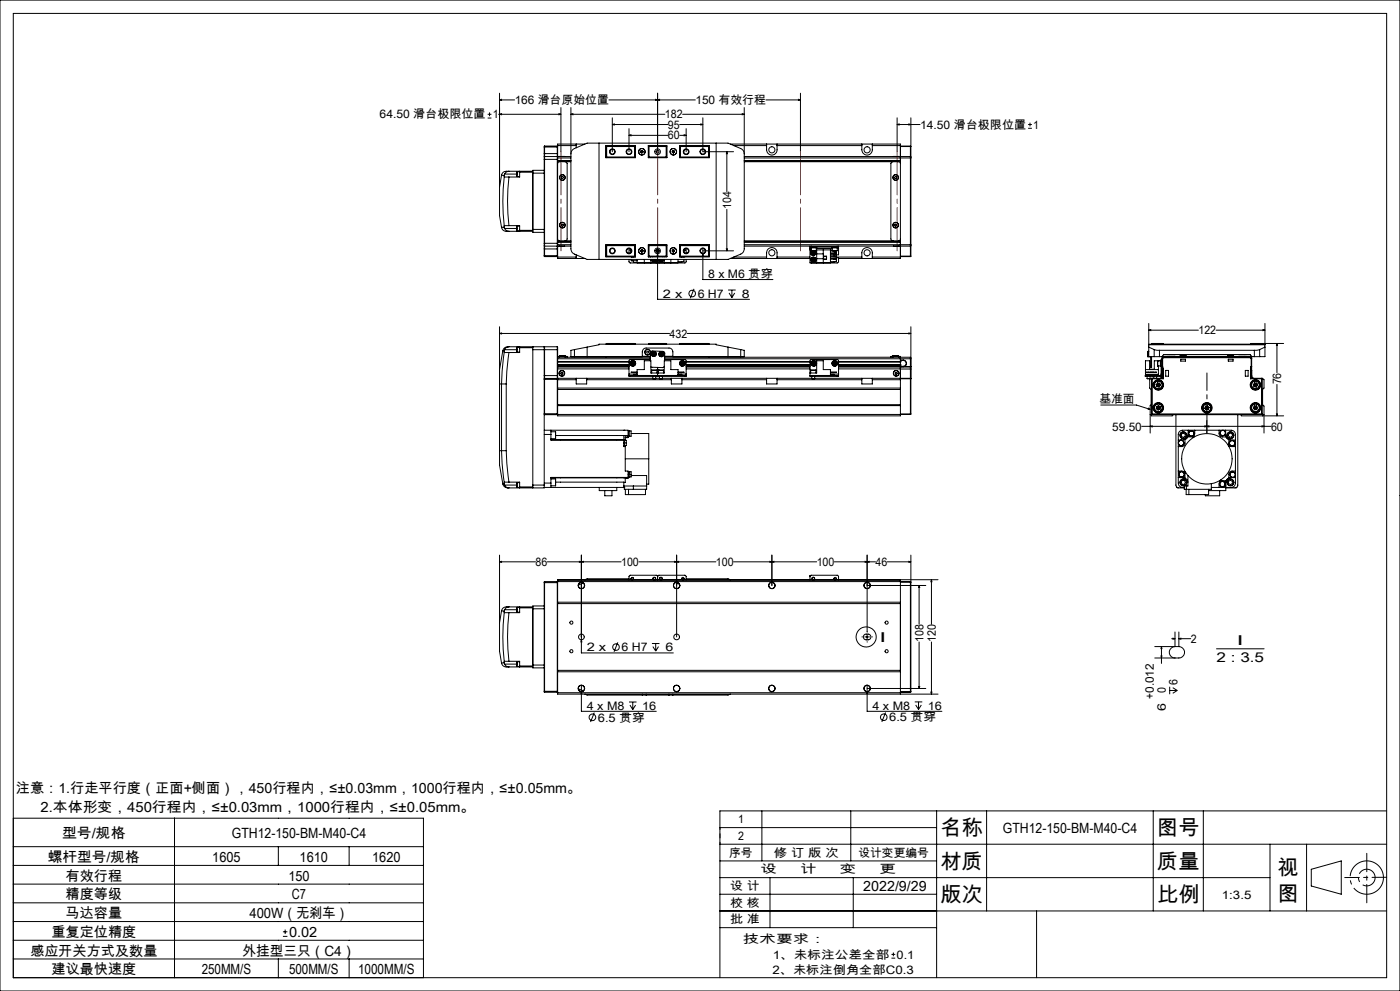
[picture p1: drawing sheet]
<svg xmlns="http://www.w3.org/2000/svg" width="420mm" height="297mm" viewBox="0 0 420 297" stroke-linecap="round" stroke-linejoin="round" font-family="sans-serif">
<g fill="none" stroke="#000" stroke-width=".3">
<path d="M0 0h420v297h-420zM4 4h412v289h-412zM146.3 35.4h1.1M146.3 34.3h1.1M146.9 33.7v1.1M149.6 34.3h18.7M149.9 29.9l.6-.1v.3zM149.9 34.3l.6-.2v.3zM149.9 29.9h4.5M149.9 27.9v28.2M167.7 34.1l.6 .2-.6 .1zM168.3 32.2v13.3"/>
<path d="M171.3 34.3l.6-.2v.3zM171.3 32.2v42.4l.3 .9 .4 .5 4.1 1.7h42.3l4.4-1.9 .5-1.2v-42.4M171.3 34.3h28.2M183.7 37.3l.6-.2v.4zM183.7 37.3h16.6M183.7 35.3v10.2M188.7 38.6v6.9M196.7 29.8l.6 .1-.6 .2zM197.3 29.9l.6-.1v.3zM197.3 27.9v17.6M203.9 37.3h7M204.8 34.3h18.5"/>
<path d="M205.8 38.6v6.9M208.6 29.9h-25.9M210.3 37.1l.6 .2-.6 .2zM210.9 35.3v10.2h9.2M222.7 34.1l.6 .2-.6 .1zM229.8 29.9h10.3M239.5 29.8l.6 .1-.6 .2zM240.1 27.9v17.6M269.1 37.3l.6-.2v.4zM269.1 37.3h6.9M269.1 35.3v10.2M272.7 37.1l.6 .2-.6 .2z"/>
<path d="M273.3 35.3v11.8M308.4 38.4h1.2M308.4 37.3h1.2M309 36.8v1.1M149.9 56.1v8.5l.6 3.6M150.5 52.5l.8 .1M150.5 52.5l-.6 3.6M151.3 52.9a64.4 64.4 0 0 0 0 14.8M151.3 52.9l1.4 .2M151.3 52.6v.3M151.3 52.2v.4M151.3 52.2h3.7"/>
<path d="M152.7 51.3h-.3a1.57 1.57 0 0 0-1.9 1.2M152.7 53.1a62.9 62.9 0 0 0 0 14.5M152.7 51.3a1.49 1.49 0 0 0-1.4 .9M152.7 51.3h7.1M155 52.2l.1 .7M155.1 51.5l-.1 .7M155.1 51.5v1.4M155.1 51.5h.8M155.1 52.9h.8M155.9 51.3v.3M155.9 51.6v1.5h-3.2M155.9 51.6h3.9"/>
<path d="M159.8 51.3v.3M159.8 51.6v17.4M159.8 51.9h3.5M163.3 47.8v4.1M163.3 51h-3.5v.3M163.3 47v.8M163.3 46v1M163.3 51.9v16.9M163.3 47.8h4M163.3 46h4M163.3 44.1h4M163.4 46.9v26.9"/>
<path d="M163.4 43.8v3.1M163.4 43.8l-.1 2.2M163.4 46.9h3.8M163.4 46.9l-.1 .1M163.4 43.8h3.8M167.2 46.9v26.9M167.2 43.8v3.1M167.2 46.9l.1 .1M167.2 43.8h.1M167.3 46.9h.1M167.3 47v.8M167.3 47.8v25.1"/>
<path d="M167.3 46.9h4M167.3 48.1h4M167.3 43.6h5.6M167.3 47.3h4M167.7 46.9h1.7M168.6 52.9h.3l.1 .3-.2 .3h-.3l-.1-.3zM169.5 48.5l.5 .1 .1 .4v22.6l-.1 .4-.5 .2M171.3 48.5h-3.4l-.5 .2-.1 .3M171.3 46.1l.3-.9 .4-.5 4.1-1.8h42.3l4.1 1.8 .5 .5 .3 .9M172.9 43.2v1.1M175.5 43.2h-8.2v3.7M179.7 42.9v34.8"/>
<path d="M181.8 46.9h.1M181.8 43.7h8.8v3.6h-8.8zM181.9 43.8v3.5M181.9 43.8h8.7M181.9 43.8l.1 .1M182 43.9h8.4M182 43.9v3.2M182 47.1l-.1 .1h8.7M182 47.1h8.4M188.7 40.6l.6-.2v.3zM188.7 40.6h11.6M190.4 43.9l.2-.1v3.4l-.2-.1"/>
<path d="M190.4 43.9v3.2M192.3 45.6l.2 .2M192.3 45.3v.3M192.6 45.2l.3 .1M192.6 45.2l-.3 .1M192.8 45.6l-.3 .2M192.9 45.3l-.1 .3M194.5 43.7l.1 .1M194.5 43.7h5.6v3.6h-5.6zM194.5 43.8h5.6l-.3 .1M194.6 43.8v3.4l.1-.1M194.6 43.8l.1 .1"/>
<path d="M194.7 43.9h5.1M194.7 43.9v3.2M194.7 47.1h5.1M199.8 43.9v3.2M199.8 47.1l.2 .1h-5.5M201.7 45.6l.3 .2M201.7 45.3v.3M202 45.2l.3 .1M202 45.2l-.3 .1M202.3 45.3v.3M202.3 45.6l-.3 .2M203.9 40.6h1.9"/>
<path d="M203.9 43.7h8.9v3.6h-8.9zM203.9 43.8h8.8M204.1 43.9l-.1-.1v3.4l.1-.1M204.1 43.9h8.4M204.1 43.9v3.2M204.1 47.1h8.4M204.6 43.7v.1M205.2 40.4l.6 .2-.6 .1zM212.5 43.9v3.2M212.5 47.1l.2 .1h-8.8M212.7 43.8v3.5M212.7 46.9h.1"/>
<path d="M212.7 43.8l-.2 .1M214.8 42.9v34.8M218.1 45.5l.1 .6h-.3zM218.1 45.5v11.9M219.1 43.2h51v34.3h-18.5M220.1 43.6h9.9M223.3 48.5h46.3l.5 .2v.3M223.3 46.9h49.8M223.3 48.1h46.8M223.3 47.3h49.8M230 43.2a3.2 3.2 0 0 0 .4 2.8 1.56 1.56 0 0 0 1.7 .4 1.56 1.56 0 0 0 1-1.5v-1.7M233.1 43.6h25.5"/>
<path d="M258.6 43.2a3.2 3.2 0 0 0 .4 2.8 1.56 1.56 0 0 0 1.7 .4 1.56 1.56 0 0 0 1-1.5v-1.7M261.7 43.6h8.4M267.9 48.5l-.5 .1-.1 .4v22.6l.1 .4 .5 .2M268 46.9h1.7M268.6 52.9h.3l.1 .4-.2 .2-.3-.1zM270.1 43.8h3M270.1 43.9h3M273.1 47.3h.2M273.1 46.9v.4M273.1 46.9l.2 .2M273.1 43.8v.1M273.1 43.9v3"/>
<path d="M273.1 47.3v26M273.3 47.1v.2M273.3 47.3v26M150.5 68.2a1.69 1.69 0 0 0 2.2 1.1M151.3 67.7v.3M151.3 68v.5M151.3 68l-.8 .2M151.3 68.5l.7 .7 .7 .1M151.3 68.5h3.7M152.7 67.6l-1.4 .1M152.7 67.6h3.2v1.4M152.7 69.3h7.1"/>
<path d="M155 68.5l.1 .7M155.1 67.8l-.1 .7M155.1 67.8v1.4M155.1 67.8h.8M155.1 69.2h.8M155.9 69v.3M155.9 69h3.9M159.8 69.3v.3h3.5M159.8 69v.3M159.8 68.8h3.5M163.3 68.8v4.1M163.3 72.9v.8"/>
<path d="M163.3 73.7v.9M163.3 74.6l.1 2.3M163.3 76.6h4M163.3 72.9h4M163.3 73.7l.1 .1M163.3 74.6h4M163.4 73.8v3.1M163.4 73.8h3.8M163.4 76.9h3.8M167.2 73.8v3.1M167.3 71.6l.1 .4 .3 .2h3.6M167.3 73.7h.1"/>
<path d="M167.3 72.9v.8M167.3 73.8v3.7h8.2M167.3 72.5h4M167.3 73.8h4M167.3 77h5.6M167.3 73.3h4M167.3 73.7l-.1 .1M167.3 76.8l-.1 .1M167.7 73.8h1.7M168.4 67.4l.2-.2 .3 .1 .1 .3-.2 .2-.3-.1zM172.9 76.4v1.1M181.8 73.8h.1"/>
<path d="M181.8 73.4h8.8v3.6h-8.8zM181.9 73.4v3.5M181.9 76.9h8.7M182 73.6v3.2M182 73.6h8.4M182 76.8h8.4M182 76.8l-.1 .1M188.7 77.7v.8l.4 .3h8M188.7 74.5v1.4M189.1 75.1h.3M189.1 74.6v.5M189.3 77.7l.1 .2"/>
<path d="M189.4 77h.1M189.4 75.2v.3M189.4 77.7v.4h1.7M189.4 75.2h.1M189.5 78.1h.4M190 76.9v.1M190 78.1v.6h1.1M190.4 73.6l.2-.1v3.4l-.2-.1M190.4 73.6v3.2M190.6 73.5h-8.7l.1 .1M191.1 77.7v1.1h12.3v-1.1M192.3 75.3l.2 .2"/>
<path d="M192.3 75v.3M192.6 74.9l.3 .1M192.6 74.9l-.3 .1M192.8 75.3l-.3 .2M192.9 75l-.1 .3M193.3 77.7v1.1M194.5 73.4h5.6v3.6h-5.6zM194.5 73.5h5.6l-.3 .1M194.6 76.9l-.1 .1M194.7 73.6l-.1-.1v3.4M194.7 73.6v3.2M194.7 73.6h5.1"/>
<path d="M194.7 76.8h5.1M194.7 76.8l-.1 .1M195 76.9v.1M195.2 76.9v.1M195.3 77.7v1.1M195.4 78h.1M195.4 78h1.5M195.4 77.7v.3M195.5 78a.77 .77 0 0 0 .9 .6 .77 .77 0 0 0 .7-.9 .76 .76 0 0 1-.7 .8 .76 .76 0 0 1-.8-.5M195.7 76.9v.1M196 78l.1 .2M196.2 78l-.1 .2"/>
<path d="M196.5 78l.1 .1M196.6 78.1l-.5 .1M196.6 78v.1M196.8 75.1h.1M196.9 75.3l.1 .2M196.9 75.1h.1M196.9 75v.1M196.9 77.7v.3M197 74.9h.6M197.3 76.1l.1 .6h-.3zM197.3 74.3v15.4h27.6M197.5 77.7a.76 .76 0 0 0 .6 .9 .76 .76 0 0 0 .9-.6"/>
<path d="M197.7 78h.1M197.7 75.1h.1M197.7 78h1.5M197.7 75v.1M197.7 77.7v.3M197.7 75.3l-.1 .2M197.9 78v.1M197.9 78.1l.4 .1M198 78l-.1 .1M198.3 78v.2M198.6 78l-.3 .2M198.9 76.9v.1"/>
<path d="M199.2 77.7v.3M199.3 77.7v1.1M199.4 76.9v.1M199.8 76.8l.3 .1h-5.6M199.8 73.6v3.2M201.3 77.7v1.1M201.7 75v.3M201.7 75.3l.3 .2M202 74.9l.3 .1M202 74.9l-.3 .1M202.3 75v.3M202.3 75.3l-.3 .2"/>
<path d="M203.9 73.4h8.9v3.6h-8.9zM203.9 76.9h8.8M203.9 73.5h8.8l-.2 .1M204.1 73.6l-.1-.1v3.4l.1-.1M204.1 73.6v3.2M204.1 73.6h8.4M204.1 76.8h8.4M204.5 76.9v.1M204.5 78.4v.3h-1.1M204.6 76.9v.1M205.1 75.1h.4M205.2 77h.1"/>
<path d="M205.2 77.9v-.2v.7h-1.8M205.5 75.1h-.4M205.5 74.6v.5M205.8 77.7v.8l-.3 .3h-8M205.8 74.5v1.4M210.9 76.1l.1 .6h-.3zM210.9 74.3v9.5h21M210.9 75.2h9.2M212.5 73.6v3.2M212.5 76.8l.2 .1M212.7 73.4v3.5M212.7 73.8h.1"/>
<path d="M217.9 74.6h.3l-.1 .6zM218.1 62.8v12.4M219.1 77.5h23.9M220.1 77h9.9M223.3 72.5h46.8M223.3 73.8h49.8M223.3 73.3h49.8M230 77.5a3.2 3.2 0 0 1 .4-2.9 1.58 1.58 0 0 1 1.7-.3 1.58 1.58 0 0 1 1 1.5v1.7M233.1 77h9.9M243 74h.4M243 74v.5M243 74.5v4.3h6.1v-3.9"/>
<path d="M243 73.8v.2M243 74.9h.3M243 74.5h.3M243.3 74v.3h1.7v-.3M243.3 75.1h1M243.3 75.1h1.6M243.3 74.3v.8M243.4 73.8v.2M243.4 74h7.7M243.6 76l.3 .2M243.6 77.7l.1 .4M243.6 77.7l.8 .3"/>
<path d="M243.6 75.1a.76 .76 0 0 0-.3 1 .76 .76 0 0 0 1 .4 .76 .76 0 0 0 .4-1M243.6 75.6v.4M243.6 75.6l.4 .2M243.7 78.1l.4 .1M243.7 75.1a.75 .75 0 0 0-.4 1 .75 .75 0 0 0 1 .4 .75 .75 0 0 0 .4-1M243.9 77.4l.4 .1M243.9 77.4l-.3 .3M243.9 77.4l.2 .8M244 75.8l.3 .3M244 75.8l-.1 .4M244.1 75.4l-.5 .2M244.1 75.4l.3 .2"/>
<path d="M244.1 75.4l-.1 .4M244.3 75.1l.4 .4M244.3 77.5l.1 .5M244.3 77.5l-.6 .6M244.3 76.1l-.4 .1M244.4 75.6l-.1 .5M244.4 75.6l-.8 .4M244.4 78l-.3 .2M244.9 75.1h-.6M244.9 74.3v.8M244.9 74.9l4.8 .1M244.9 74.5h4.8"/>
<path d="M245 74.9v3.9M245 77.5h2M245 76.1h2M247 74.9v3.9M247.1 76.8h.9v.9h-.9zM249.1 75.5h1.8v.4M249.1 76.2h1.8v.5h-1.8M249.1 77h1.8v.4h-1.8M249.1 77.7h1.8M249.1 75.9h1.8M249.6 74v.3h1.6M249.7 75.1h1.5"/>
<path d="M249.7 74.3v.8M250.2 77.4v.3l.4-.2 .3 .2M250.2 75.1v.4M250.2 76.7v.3M250.2 78.4v.3h-1.1M250.4 75.5h.4M250.5 77.5h.1M250.9 75.9l-.2 .3-.5-.3v.3M250.9 75.7v.2M250.9 77.7v.2M250.9 77.3h.7v1.2l-.4 .3h-8M250.9 77.7v.7h-1.8"/>
<path d="M250.9 77h7.7M251.1 74h.5M251.1 73.8v.2M251.2 74.3v.8M251.2 74.5h.4M251.2 74.3h.1M251.3 74v.3M251.6 74v.5M251.6 73.8v.2M251.6 74.5v1.9h-.7M258.6 77.5a3.2 3.2 0 0 1 .4-2.9 1.58 1.58 0 0 1 1.7-.3 1.58 1.58 0 0 1 1 1.5v1.7M261.7 77h8.4"/>
<path d="M268 73.8h1.7M268.4 67.4l.2-.2 .4 .1v.3l-.3 .2zM270.1 71.6l-.1 .4-.3 .2h-46.4M270.1 76.9h3M270.1 76.8h3M273.1 73.3h.2M273.1 73.3v.5M273.1 76.8h.2M273.1 76.8v.1M273.1 73.8v3M273.3 73.3v.3M273.3 73.6l-.2 .2"/>
<path d="M273.3 76.8l-.2 .1M273.3 73.6v3.2M149.9 99.9l.6-.1v.3zM149.9 97.9v37.2M149.9 99.9h51M206.2 99.9h67.1M208.2 86.6l-1.1 2.8M218.4 86.9h2.3M218.7 87.8l.9 1.4M219.6 86.9v2.3M220.4 87.8l-.8 1.4M272.7 99.8l.6 .1-.6 .2z"/>
<path d="M273.3 97.9v26.2M344.6 99l.6-.2v.3zM344.6 96.9v10h1.7M344.6 99h14.9M364.8 99h14.7M378.9 98.8l.6 .2-.6 .1zM379.5 96.9v10h-1.6M150.5 115.1h1.4M150.5 115.1v20M150.8 105.1l-.9 5.7v4.3h.6M150.8 105.1l.5 .1M151.3 105.5l-.7 5.7-.1 3.9"/>
<path d="M151.3 105.5l1.4 .2M151.3 105.2v.3M151.4 104.8l-.1 .4M151.4 104.8h3.6M151.9 115.1v20M152.7 103.9a1.58 1.58 0 0 0-1.9 1.2M152.7 103.9l10.6 .1M152.7 105.7l-.7 5.6-.1 3.8M152.7 103.9a1.33 1.33 0 0 0-1.3 .9M155.1 104.1v1.4M155.1 104.1h.8M155.1 105.5h.8"/>
<path d="M155.9 103.9v.3M155.9 104.2v1.5h-3.2M155.9 104.2h3.9M159.8 103.9v.9M159.8 104.8h7.5M159.8 104.8v40.6M163.3 112.6v.9M163.3 104v8.6M163.3 113.5v31.9M163.3 113.7h4M163.3 112.6h4M163.4 103.9v9.5"/>
<path d="M163.4 113.4h3.8M163.4 103.9h3.8M163.4 113.4v10.9M163.4 113.4l-.1 .1M163.4 103.9l-.1 .1M167.2 103.9v9.5M167.2 103.9l.1 .9M167.2 113.4v10.9M167.2 113.4l.1 .1M167.3 109.9v.1M167.3 104.8v2.7M167.3 106.8h.6"/>
<path d="M167.3 112.6v.8M167.3 113.4h5.6M167.3 113.8h5.6M167.3 116.3h102.8M167.3 107.5v2.4M167.3 110v2.6M167.3 116.7h102.8M167.3 107.1h27.8M167.3 109.3h21.4M167.3 108.5h21.4M167.3 107.5h27.8M167.3 109.9h21.4"/>
<path d="M167.3 110h21.4M167.3 110.6h21.4M167.9 106.6h1.6M167.9 106.8h.1M167.9 106.8h1.6M167.9 106.6v.5M168.3 111.7l.3-.2 .3 .3-.1 .3-.3 .1-.3-.2zM169.5 106.8h.1M169.5 106.8h.6v.3M169.5 106.6v.5M172.3 106.9h20.4v-1.5a1.14 1.14 0 0 1 1.2-1.1h6.8a1.14 1.14 0 0 1 1.2 1.1v1.5h20.3M172.3 104.8l-1 .2v1.9h1"/>
<path d="M172.3 104.8v2.1M172.9 113.4h3.1M172.9 113.4v1.7h3.1v-1.7M176 113.4h19.9M176 113.8h25.4M176.1 104v2.9M181.9 103.1h8.7M181.9 103.1h.1M181.9 106.9v.2M188.7 109.4h-21.4l21.4 .1M188.7 108.3h-21.4l21.4 .1M188.7 112.5v.3h.4"/>
<path d="M188.7 112.5h.4M188.7 112.1v.4M188.7 112.1h2.4M189.1 112.5h7.8M189.1 112.8h7.8M189.1 112.5v.3M189.5 108.7v.4M189.5 109.1l.4 .2M189.5 108.7l.3 .2M189.8 108.5v.4M189.8 108.5l-.3 .2M189.8 108.5l.4 .2"/>
<path d="M189.8 108.9l.4 .2M189.8 108.9l-.3 .2M189.8 108.9l.1 .4M190.2 109.1l-.3 .2M190.2 108.7v.4M190.2 108.7l-.4 .2M190.6 103.1h.1M191.1 112.5v-1.7h2.2v-2.7h2v3.7h4v-3.7h2v2.7h2.1v1.7M191.1 112.2h-1.1v.2h1.1M191.1 111.5h-1.7l1.7 .1M192.7 106.8h2.4M194.6 103.1h5.4"/>
<path d="M194.6 103.1h.1M195.1 108.1l.1-2.4 .5-.5 3.6 .3 .1 2.6M195.1 107.8h-6.2l-.2 .3v4M195.5 110.9h1.6M195.5 110.9v.9M195.5 110.9h.1M195.5 110.9h1.5M195.7 106l.1 .4M195.7 106l.8 .2M195.8 106.4l.5 .1M195.9 113.4h.8M195.9 112.8v.6"/>
<path d="M196 105.7l-.3 .3M196 105.7l.4 .1M196 105.7l.3 .8M196.4 105.8l.1 .4M196.4 105.8l-.6 .6M196.5 106.2l-.2 .3M196.7 112.8v.6M196.7 113.4h1.1M196.9 112.8h.4M196.9 112.5h.8M196.9 112.5v.3M197 110.9h.1"/>
<path d="M197.1 110.9v.9M197.3 112.8h.4M197.3 110.1v2.7M197.5 110.9h1.5M197.5 110.9h.1M197.5 110.9v.9M197.7 112.5h7.7M197.7 112.8h7.7M197.7 112.5v.3M197.8 113.4h.9M197.8 112.8v.6M198 106l.1 .5"/>
<path d="M198 106l.4 .1M198.1 106.5l.4 .1M198.3 105.7l-.3 .3M198.3 105.7l.4 .1M198.3 105.7l.1 .4M198.4 106.1l.1 .5M198.4 106.1l.4 .2M198.4 106.1l-.3 .4M198.7 112.8v.6M198.7 113.4h2.7M198.7 105.8l.1 .5M198.7 105.8l-.3 .3"/>
<path d="M198.8 106.3l-.3 .3M199 110.9v.9M199.3 109.8l-.5 .4-3.5-.2M199.4 107.8h6.3l.1 .3v4M199.4 107.1h73.7M199.4 106.8h2.5M199.4 107.5h73.7M200 103.1h.1M201.4 113.4h3.2M201.4 113.4v1.7h3.2v-1.7M203.4 112.2h1.1v.2h-1.1M203.4 111.5h1.8l-1.8 .1"/>
<path d="M203.4 112.1h2.4M204 103.1h8.7M204 103.1h.1M204.3 108.7l.1 .4M204.3 108.7l.8 .4M204.4 109.1l.4 .2M204.6 113.4h25.4M204.6 113.8h25.4M204.7 108.5l.4 .2M204.7 108.5l-.4 .2M204.7 108.5l.1 .8M205.1 108.7v.4"/>
<path d="M205.1 108.7l-.7 .4M205.1 109.1l-.3 .2M205.4 112.5h.4M205.4 112.5v.3M205.8 112.5v.3h-.4M205.8 112.1v.4M205.8 109.4h37.2M205.8 108.4h37.2M205.8 109.3h37.2M205.8 108.5h37.2M205.8 109.9h37.2M205.8 110h37.2"/>
<path d="M205.8 109.5h37.2M205.8 108.3h37.2M205.8 110.6h37.2M212.7 103.1h.1M212.7 106.9v.2M218.4 104l-3.6-.7v-.2h-35.1v.2l-7.4 1.5M218.4 104v2.9M218.4 104l3.8 .8M222.2 104.8l1.1 .2v1.9h-1.1M222.2 104.8v2.1M230 113.4h3.1M230 113.4v1.7h3.1v-1.7"/>
<path d="M233.1 113.4h10.5M233.1 113.8h25.5M243 112.5h.4M243 111.8h2v-3.7h2v2.7h2.1v1.7M243.2 110.9h.1M243.2 110.9h1.6M243.2 110.9v.9M243.2 110.9h1.5M243.4 112.5h7.7M243.4 112.5v.3M243.4 112.8h7.7M243.6 113.4h.8"/>
<path d="M243.6 112.8v.6M243.7 109l.4 .3M243.8 108.6l-.1 .4M243.8 108.6l.6 .6M244.1 108.9l-.4 .1M244.1 108.9v.4M244.2 108.5l.3 .3M244.2 108.5l-.4 .1M244.2 108.5l-.1 .4M244.4 112.8v.6M244.4 113.4h14.2M244.4 109.2l-.3 .1"/>
<path d="M244.5 108.8l-.1 .4M244.5 108.8l-.4 .1M244.7 110.9h.1M244.8 110.9v.9M249.1 112.2h1.1v.2h-1.1M249.1 111.5h1.8l-1.8 .1M249.1 112.1h2.5M250 108.7v.4M250 109.1l.4 .2M250 108.7l.4 .2M250.4 108.5l.4 .2M250.4 108.5l-.4 .2"/>
<path d="M250.4 108.9l-.4 .2M250.4 108.5v.4M250.4 108.9v.4M250.4 108.9l.4 .2M250.8 108.7v.4M250.8 109.1l-.4 .2M250.8 108.7l-.4 .2M251.1 112.5h.5M251.1 112.5v.3M251.6 108.3l18.5 .1M251.6 112.5v.3h-.5M251.6 112.1l-.2-4.2-8.1-.1-.3 .3v4.7h.4"/>
<path d="M251.6 112.1v.4M251.6 109.4h18.5M251.6 108.4h18.5M251.6 109.3h18.5M251.6 108.5h18.5M251.6 109.9h19.4M251.6 110h21.5M251.6 110.6h18.5M258.6 113.4h3.1M258.6 113.4v1.7h3.1v-1.7M261.7 113.4h11.4M261.7 113.8h8.4"/>
<path d="M267.9 106.6h1.7M267.9 106.8h.1M267.9 106.8h-.6v.3M267.9 106.8h1.7M267.9 106.6v.5M268.5 111.8l.6-.2 .1 .3-.2 .3-.4-.1zM269.5 106.8h.1M269.6 106.8h.5v3.1M269.6 106.6v.5M270.1 109.4l-18.5 .1M270.1 110v.6M270.1 109.4h.1"/>
<path d="M270.1 108.4h.1M270.1 109.9v.1M270.1 109.9h.1M270.1 110v.6h3M270.1 110.6v14h-102.8v-11.2M270.1 113.5h3M270.1 107.9h.9M270.1 108h.9M270.1 109.8h.9M271 107.9a.97 .97 0 0 1 1 .9 .97 .97 0 0 1-.8 1.1M271 108a.88 .88 0 0 1 .9 .9 .88 .88 0 0 1-.9 .9M271 107.9v.1"/>
<path d="M271 109.8v.1M271.2 109.9h1.9M271.2 109.9h-.2M273.1 113.4v.1M273.1 107.1v.4M273.1 109.9h.2M273.1 109.9v.1M273.1 110v.6M273.1 107.5v2.4M273.1 110.6v2.8M273.1 113.5v10.6M273.3 109.9l-.2 .1"/>
<path d="M273.3 109.9l-.2 .7M343.6 110.8h3.9M343.7 112.2h3.8v.2h-3.8zM344 112.5h-.4v.3h.4M344 112.5h3.9M344 111.5l.7 .1zM344 112.8h1.2M344 112.5v.3M344.1 113.4h.9M344.1 112.8v.6M344.3 105.4l.1 1.5M344.4 105.4h-.1"/>
<path d="M344.4 105.3l-.1 .1M344.4 105.4v1.5M344.4 105.3v.1M344.4 106.9h.8M344.4 105.4h.2M344.4 105.3h.2M344.6 103.1h34.9M344.6 103.3h34.9M344.6 104l1.7 .8M345 111.5l.4 .1zM345 112.8v.6M345.2 112.8h.8"/>
<path d="M345.2 112.5v.3M345.2 109.6v.6h.3v-.6M345.2 109.6h.3M345.2 106.9v2.7M345.5 113.5h.2M345.5 103.1h3.4M345.5 103.1h.1M345.5 106.9v2.7M345.5 113.5v10.6M345.7 113.5h3.3M345.7 113.5v10.6M345.7 111.5l.4 .1z"/>
<path d="M346 112.5v.3M346 112.8h1.9M346.1 112.8v.6M346.3 104.8l1.5 .2M346.3 106.9h1.5M346.3 104.8v2.1M346.5 111.5l.4 .1zM346.9 115.2l.2 .7M346.9 115.2l.6 .2M347 112.8v.6M347.1 115.9l.6 .1M347.3 108.1v1.6z"/>
<path d="M347.3 114.8l.6 .1M347.3 114.8l-.4 .4M347.3 114.8l.2 .6M347.3 109.7h.8M347.5 115.4l.2 .6M347.5 115.4l.7 .1M347.5 115.4l-.4 .5M347.5 108.1h.1M347.5 109.7v2.8M347.8 106.9h.9M347.8 105h28.5M347.8 105v1.9"/>
<path d="M347.9 112.5v.3M347.9 114.9l.3 .6M347.9 114.9l-.4 .5M348.1 108.1h-1.8v2.6h-1.4v-2.6h-1.3v4.4M348.2 115.5l-.5 .5M348.3 108.1h-.2v1.6h.2M348.3 112.1l-.4 .4M348.3 112.1h.3M348.3 108.2h.4M348.3 108.2v3.9M348.6 112.7h.1M348.6 112.3l-.3 .4-.4 .1"/>
<path d="M348.6 112.7l-.5 .7M348.7 111l-.1 1.7M348.7 107.8h-.4v.4M348.7 111v1.7M348.7 111h.1M348.7 112.7h.1M348.7 106.9v4.1M348.7 106.9l.4-.6h26l.4 .6M348.7 110l.1 .6M348.7 106.8h26.7M348.7 112.7l-.4 .7M348.7 106.8v.4"/>
<path d="M348.7 110.1v.9M348.8 111v.1M348.8 112.7h.1M348.8 109.9l.2 .7M348.8 109.9h.1M348.8 109.9l-.1 .1M348.8 111v1.7M348.8 107.5v2.4M348.8 113.4l.2 .1M348.8 110.6h.2M348.8 113.4h-3.5l-.4 .4v2.5l.4 .4v4.6l-.2 .3v8.2M348.8 110.6v2.8"/>
<path d="M348.9 103.1h.1M349 110.6v2.9M349.1 107.2l-.3 .3M349.1 107.1v.1M349.1 107.1l-.4 .2 .1 .2M349.1 107.1h26M349.1 107.2h26M349.7 111h.9v1.7h-.9zM350.2 107.1v-.3h.6v.3M352.5 106.8h.1M354 106.6h1.8M354 106.8h.1"/>
<path d="M354 106.8h1.8M354 106.6v.2M354.2 107.7h1.4v.5h-1.4zM355.8 106.8h-.1M355.8 106.6v.2M368.3 106.6h1.8M368.3 106.8h.1M368.3 106.8h1.8M368.3 106.6v.2M368.5 107.7h1.4v.5h-1.4zM370 106.8h.1M370.1 106.6v.2"/>
<path d="M371.7 106.8h.1M373.3 107.1v-.3h.6v.3M373.6 111h.8v1.7h-.8zM375.1 107.2l.3 .3M375.1 107.1v.1M375.1 107.1l.3 .2v.2M375.1 110.6h.2M375.1 113.5h3.4M375.1 110.6v2.9M375.2 103.1h3.4M375.2 103.1h.1M375.3 112.7h.1"/>
<path d="M375.3 113.4l-.2 .1M375.3 113.4h3.5l.4 .4v2.5l-.4 .4v4.6l.4 .4v8.1M375.3 110.6v2.8M375.3 111v.1M375.3 109.9l-.2 .7M375.3 109.9l.2 .1M375.3 111v1.7M375.3 111h.2M375.3 112.7h.2M375.4 109.9h-.1M375.4 109.9l.1 .1M375.4 107.5v2.4"/>
<path d="M375.4 106.8v.4M375.4 110.1v.9M375.4 112.7l.4 .7M375.5 111v1.7M375.5 110l-.2 .6M375.5 112.7l.5 .7M375.5 106.9h.8M375.5 106.9v4.1M375.5 112.7h.1M376 115.3l.2 .6M376 115.3l.6 .1M376.2 115.9l.7 .1"/>
<path d="M376.3 106.9h1.6M376.3 105v1.9M376.4 114.8l-.4 .5M376.4 114.8h.6M376.4 114.8l.2 .6M376.6 115.4l.3 .6M376.6 115.4l.7 .1M376.6 115.4l-.4 .5M377 114.8l.3 .7M377 114.8l-.4 .6M377.3 115.5l-.4 .5M377.9 104.8l-1.6 .2"/>
<path d="M377.9 104.8v2.1M378.5 113.5h.1M378.5 102.9l.1 .2M378.5 113.5v10.6M378.6 103.1h.1M378.6 113.5v10.6M379.5 104l-1.6 .8M383.1 102.9l.1 .6h-.3zM383.1 102.9v8.8M383.1 115.2v9.4M385.1 102.9l-9.9 .2M149.9 135.1v4.3l.9 5.6"/>
<path d="M149.9 135.1h.6M150.5 135.1h1.4M150.5 135.1l.1 3.9 .7 5.6M151.9 135.1l.1 3.8 .7 5.6M163.3 128.9h25.1v1.6M163.3 130.2h2M163.3 124h4M163.3 124.2l.1 .1M163.4 124.3h3.8M165.3 130.2v1.7h22v1.7h-.2M165.3 128.9v1.3M165.3 131.5h1.4"/>
<path d="M165.3 129.4h1.4M165.3 131.8h21.8M166.7 129.4v2.1M166.7 130.5h21.7M167.3 121.3h102.8M167.3 121.6h102.8M187.1 132.7v1.1h.5M187.1 131.8v.9M187.1 130.5h.1M187.1 130.5v1.3M187.1 128.9h.1M187.1 132.7h.8"/>
<path d="M187.1 131.7h.5M187.3 132h.6v.7M187.6 133.5v.3M187.6 133.8v7.4h.8v1.9M187.6 131.7v.3M187.6 137.5h7M187.9 132.7v.8h-.6M188.4 130.5v.4M188.4 130.9h-.8v.8M188.4 129.1h.4v1.7h-.4M188.4 130.9v.3h-.8M188.6 129.1v1.7"/>
<path d="M188.8 129.1h.5v1.6h-.5M189.3 129.9h5.3v7.6M194.6 137.5v7.6h-.6M270.1 124.1h3M273.1 124.1h.2M273.1 124.1v.1M273.1 124.2l-105.9 .1M273.3 124.1l-.2 .1M330.2 121.4h10.7l4.2 1.3M344.5 122.3l.6 .4h-.6zM345.1 124.2l.4 .4h6.1l.5-.4M345.1 127.8l.6-.2v.3z"/>
<path d="M345.5 124.1h.2M345.5 124.1l.2 .1M345.7 124.1v.1M345.7 124.2h32.8M345.7 124.1h32.8M346.9 122.5l.5 .4M347 121.8l-.1 .7M347 121.8l.5 .4M347.5 122.2l-.6 .3M347.5 122.2l-.1 .7M347.5 122.2l.5 .4M347.6 121.6l.5 .4"/>
<path d="M347.6 121.6l-.6 .2M347.6 121.6l-.1 .6M348 122.6l-.6 .3M348.1 122l-.1 .6M348.1 122l-.6 .2M352 124.3h20.1M352.8 124.3v21.1a.84 .84 0 0 0 .8 .8h1.7M353.5 132.9v11.9a1.42 1.42 0 0 0 1.8 1.3M354.4 130.1l.6-.3 .6 .3v.7l-.6 .3-.6-.3zM356.3 130.9l-.8 .8v1.2a.96 .96 0 0 1-1 .9h-1M356.3 130.9h1.5l.1 .3M356.4 130.5l-.1 .4"/>
<path d="M356.4 130.5a2.05 2.05 0 0 1-2.5 1.4h-.4M356.5 128.9l-.1 1.6M357.4 129.1a.85 .85 0 0 0-.8 .8 .85 .85 0 0 0 .8 .9M357.4 129.1a.85 .85 0 0 1 .9 .8 .85 .85 0 0 1-.9 .9M357.4 129.1a.86 .86 0 0 0-.9 .8 .86 .86 0 0 0 .9 .9M358.4 128.9v1.2l-.3 .6 .2 .2M361.4 122.4l.4 .4M361.5 127.6l.6 .2-.6 .1zM361.6 121.7l-.2 .7M361.6 121.7l.5 .5M362.1 122.2l-.3 .6M362.1 122.2l.4 .5"/>
<path d="M362.1 122.2l-.7 .2M362.1 127.8l.6-.2v.3zM362.1 126.1v3.7M362.3 121.6l.4 .5M362.3 121.6l-.7 .1M362.3 121.6l-.2 .6M362.5 122.7l-.7 .1M362.7 122.1l-.2 .6M362.7 122.1l-.6 .1M365.7 128.9v1a1.02 1.02 0 0 0 1 1h1.1l.9 .8M366.7 128.9h-11.9a1.33 1.33 0 0 0-1.3 1.3v2.4M367 128.9h2.4a1.26 1.26 0 0 1 1.2 1.3v11.9"/>
<path d="M367.7 128.9v1a1.55 1.55 0 0 0 1.3 1.9M368.6 133.7l.3-.1 .5 .2h1.2M368.7 131.7l.3 .1M368.7 131.7v1.5l-.3 .1M368.8 132.9a.86 .86 0 0 0 .8 .8 .86 .86 0 0 0 .9-.8M368.8 132.9a.85 .85 0 0 0 .8 .8 .85 .85 0 0 0 .9-.8M368.8 132.9a.85 .85 0 0 1 .8-.9 .85 .85 0 0 1 .9 .9M368.8 129.9h.7l.3 .5-.3 .6h-.7l-.3-.6zM369 131.8l1.6 .1M371.3 124.3v21.1a.84 .84 0 0 1-.8 .8h-2.8M372.1 124.2l.4 .4h12.6M376 122.3l.3 .5"/>
<path d="M376.3 121.7l-.3 .6M376.3 121.7l.3 .5M376.6 122.2l.4 .6M376.6 122.2l-.3 .6M376.6 122.2l-.6 .1M376.9 121.6l-.6 .1M376.9 121.6l.4 .6M376.9 121.6l-.3 .6M377 122.8h-.7M377.3 122.2l-.3 .6M377.3 122.2h-.7M378.5 124.1h.1"/>
<path d="M378.5 124.1v.1M378.6 127.6l.6 .2-.6 .1zM378.6 124.1l-.1 .1M379.2 124.2l-.4 .4M381.3 127.8h-38.8M382.9 124h.3l-.1 .6zM150.8 145a1.58 1.58 0 0 0 1.9 1.2M151.3 144.6v.4M151.3 145l.1 .4M151.3 145h-.5M151.4 145.4a1.37 1.37 0 0 0 1.3 .8M151.4 145.4h3.6"/>
<path d="M152.7 144.5l-1.4 .1M152.7 144.5h3.2v1.4M155.1 144.6v1.5M155.1 144.6h.8M155.1 146.1h.8M155.9 145.9v.3M155.9 145.9h3.9M159.8 145.4v.8M159.8 145.4h3.5M163.3 145.4v.8h-10.6M163.3 144.8h2M165.3 144.8v1.3"/>
<path d="M165.3 145.6h1.4M165.3 143.5h1.4M165.3 143.2h23.1M166.7 143.5v2.1M166.7 144.5l20.4 .1M179.8 146.1v.9h5.2v-.9M181.4 147v1.6h2.2v-1.6M187.1 146.1h.1M187.1 144.6v1.5M187.1 145.7h6.9M187.6 146.6v1.6h6v-1.6M188.4 143.1v.1"/>
<path d="M188.4 141.3h.4v1.7h-.4M188.4 143.2l-.8 .1v1.3h-.5M188.4 143.1h-23.1v1.7M188.4 142.2h.9M188.6 141.3v1.7M188.6 146.6v1.6M188.8 141.4h.5v.8M189.3 142.2v.7h-.5M189.3 142.5h4.7v4.1h-6.7v-.5h-24M190 145.7v.9M353.1 146l.2 .2M353.5 141.2h1.2l.5 .3 .3-.2"/>
<path d="M353.5 143.1l2 .2M353.6 142.2a.86 .86 0 0 0 .9 .8 .86 .86 0 0 0 .9-.8M353.7 142.2a.85 .85 0 0 0 .8 .8 .85 .85 0 0 0 .9-.8M353.7 142.2a.85 .85 0 0 1 .8-.9 .85 .85 0 0 1 .9 .9M354.6 144h.7l.3 .6-.3 .6h-.7l-.3-.6zM355.5 143.3a1.37 1.37 0 0 1 .9 1.3M355.7 141.7l-.2 .1v1.5M355.8 146.6v1.6h6.8v-1.6M355.9 145.7v.9M356.4 142.5v3.2h-1.1v.9h8.1v-1.6M356.4 142.5h.1M356.7 146.6v1.6"/>
<path d="M365.8 144.1l.2 .3-.3 .5v1.2M365.9 147v1.6h-4.3v-.4M366.2 143.8l.2 .3h1.4M366.7 144.2a.83 .83 0 0 0-.8 .9 .83 .83 0 0 0 .8 .8M366.7 144.2a.83 .83 0 0 1 .9 .9 .83 .83 0 0 1-.9 .8M367.7 145.2v1.8h-5.1M367.8 144.5l-.1 1.6M367.8 144.1v.4M368.5 144.2l.6-.3 .6 .3v.7l-.6 .3-.6-.3zM370.6 141.2h-1a.96 .96 0 0 0-.9 1v1.1l-.9 .8M370.6 143.1l-1.2 .1a1.44 1.44 0 0 0-1.6 1.3M370.6 142.4v2.4a1.27 1.27 0 0 1-1.2 1.3h-6"/>
<path d="M371.1 146l-.3 .2M149.9 168.4l.6-.2v.3zM149.9 166.4v20.2M149.9 168.4h10.8M163.3 174.7h4M163.4 174.3l-.1 7.3M163.4 174.3v33.2M163.4 174.3h3.8M164.2 168.4h22.1M167.2 174.3v33.2M167.2 174.3l.1 .1M167.3 174.3h105.8"/>
<path d="M167.3 173.9h102.8M173.8 168.2l.6 .2-.6 .1zM174.4 168.4l.6-.2v.3zM174.4 166.4v29.3h27.6M175 174.7l-1.5 .7M188.7 173.7v-.9l.4-.4h7.8l.4 .4 .3-.4h7.9l.3 .4v.9M188.7 173.5h-12.6l-.6 .2M189.4 173.3l-.1 .2M189.4 173.5h.6M189.5 173.1h.4M189.6 173.7a.36 .36 0 0 1-.2-.5 .36 .36 0 0 1 .6 0 .36 .36 0 0 1-.2 .5M190 173.3v.2"/>
<path d="M196 173.7a.42 .42 0 0 1 0-.6 .42 .42 0 0 1 .6 0 .42 .42 0 0 1-.1 .6M197.1 172.5h.4M197.3 172.5v1.2M198 173.7a.42 .42 0 0 1 0-.6 .42 .42 0 0 1 .6 0 .42 .42 0 0 1-.1 .6M202.4 168.2l.6 .2-.6 .1zM203 174.6l.3 .3h.5M203 168.4l.6-.2v.3zM203 166.4v24.5M203.4 174.7v.3M204.5 173.3v.2M204.5 173.5h.7M204.8 173.7a.36 .36 0 0 1-.2-.5 .36 .36 0 0 1 .6 0 .36 .36 0 0 1-.2 .5"/>
<path d="M205.2 173.3v.2M205.2 173.5h.1M205.8 173.5h12.6l.7 .2M214.8 168.4h-23.1M231 168.2l.6 .2-.6 .1zM231.6 166.4v9.1M231.6 168.4l.6-.2v.3zM243 172.8l.3-.4h7.9l.4 .4v.9M243.2 172.5h-.2v1.2M243.7 173.7a.43 .43 0 0 1 0-.6 .43 .43 0 0 1 .6 0 .43 .43 0 0 1 0 .6M245 168.4h-24.9M250.2 173.3v.2"/>
<path d="M250.2 173.5h.7M250.3 168.4h12.3M250.5 173.7a.36 .36 0 0 1-.2-.5 .36 .36 0 0 1 .6 0 .36 .36 0 0 1-.3 .5M250.9 173.3v.2M259.5 168.2l.6 .2-.6 .1zM260.1 175.5h17.6M260.1 166.4v22.9M260.1 168.4l.6-.2v.3zM266.2 168.4h7.1M270.1 173.7v34.3M270.1 174.5h3M272.7 168.2l.6 .2-.6 .1z"/>
<path d="M273.1 174.3v.2M273.1 174.5v32.8M273.3 166.4v40.9M275.7 175.5l.2 .6h-.3zM275.7 175.5v11.6M279.4 173.7l.2 .6h-.3zM279.4 173.7v13.4M281.4 173.7h-114.1v34.3h114.1M149.9 186.6v8.6l.6 3.5M150.5 198.7a1.69 1.69 0 0 0 2.2 1.2M150.5 183.1l.8 .1M150.5 183.1l-.6 3.5"/>
<path d="M151.3 183.5l1.4 .1M151.3 183.5a64.4 64.4 0 0 0 0 14.8M151.3 183.2v.3M151.3 198.3v.3M151.3 198.6v.4M151.3 198.6l-.8 .1M151.3 182.7v.5M151.3 199a1.49 1.49 0 0 0 1.4 .9M151.3 199h3.7M151.3 182.7h3.7M152.7 181.9h-.3a1.57 1.57 0 0 0-1.9 1.2M152.7 183.6a62.9 62.9 0 0 0 0 14.6"/>
<path d="M152.7 198.2l-1.4 .1M152.7 181.9l-.7 .1-.7 .7M152.7 198.2h3.2v1.4M152.7 199.9h7.1M152.7 181.9h7.1M155 199l.1 .7M155 182.7l.1 .8M155.1 198.3l-.1 .7M155.1 182l-.1 .7M155.1 198.3v1.4M155.1 182v1.5M155.1 198.3h.8"/>
<path d="M155.1 199.7h.8M155.1 182h.8M155.1 183.5h.8M155.9 199.6v.3M155.9 181.9v.3M155.9 182.2v1.4h-3.2M155.9 199.6h3.9M155.9 182.2h3.9M159.8 199.9v.3h3.5M159.8 199.6v.3M159.8 181.9v.3M159.8 182.2v17.4"/>
<path d="M159.8 199.3h3.5M159.8 182.5h3.5M163.3 199.3v.9M163.3 181.6h-3.5v.3M163.3 181.6v.9M163.3 182.5v16.8M167.3 180.5h102.8M167.3 180.9h102.8M174.4 191.8l.2 .6h-.3zM185.3 192.5l-1.1 2.8M195.6 192.9h2.2M195.9 193.8l.8 1.3"/>
<path d="M196.7 192.9v2.2M197.6 193.8l-.9 1.3M259.3 190.2a1.1 1.1 0 0 1 1.3-.2 1.1 1.1 0 0 1 .6 1.3 1.08 1.08 0 0 1-1.5 .5 1.08 1.08 0 0 1-.4-1.6zM259.4 190.9h1.4M260.1 190.2v1.4M275.7 192.4v13.9M279.4 192.4v15.6M346.4 193.8h7.3M348.3 196.6h.3l-.2 .6zM348.4 193.8l.2 .6h-.3zM348.4 193.8v5M351.5 191.4h1"/>
<path d="M351.9 191.3l.6 .1-.6 .2zM352.5 189.4v4.4a1.71 1.71 0 0 0-1.7 1.7 1.71 1.71 0 0 0 1.7 1.7M353.7 191.4l.6-.1v.3zM353.7 193.8a1.71 1.71 0 0 1 1.7 1.7 1.71 1.71 0 0 1-1.7 1.7h-7.3M353.7 189.4v4.4M353.7 191.4h3.5M364.9 194.4h14.3M163.3 200.2l.1 7.3M163.3 207.1h4M163.4 207.5h3.8M167.3 207.6h102.8M167.3 201.3h102.8"/>
<path d="M167.3 200.9h102.8M167.3 207.4l-.1 .1M173.5 206.4l1.5 .6M174.4 207.3l.2 .6h-.3zM174.4 205.3v7.9h22.5M175.5 208l.6 .3h16.6M178.3 213.6l-1.1 2.8M188.7 210.4h2.3M189 211.3l.8 1.4M189.8 210.4v2.3M190.7 211.3l-.9 1.4M192.7 208.3h1.2"/>
<path d="M192.7 208v.3M193.9 208.3h6.8M193.9 208v.3M200.7 208.3h1.2M200.7 208v.3M201.9 208v.3M219.1 208l-.7 .3h-16.5M260.1 207.3l.2 .6h-.3zM260.1 205.3v7.9h22.5M260.1 206.3h17.6M265.7 213.5l-1.2 2.9M270.1 207.5h3"/>
<path d="M270.1 207.3h3M273.1 207.3h.2M273.1 207.3v.2M273.3 207.3l-.2 .2M274.4 210.4h2.3M274.7 211.3l.9 1.3M275.6 210.4v2.2M275.6 205.7h.3l-.2 .6zM276.4 211.3l-.8 1.3M279.3 207.4h.3l-.2 .6zM350.9 205.8v2.3M350.9 206.9h2.3"/>
<path d="M351.8 206.1l1.4 .8M353.2 206.9l-1.4 .9M4 245.2h123v47.8M4 253.7h123M4 259.4h123M52.4 245.2v47.8M83.5 253.7v5.7M104.7 253.7v5.7M216 253h200M216 248h65M216 258h65M228.6 243v15"/>
<path d="M255.2 243v15M281 243v50M296 243v30M346 243v30M361 243v30M381 253v20M392 253v20M416 243h-200v50M4 265h123M4 270.6h123M4 276.2h123M84.9 279.3h1.3"/>
<path d="M85.5 278.6v1.3M216 278h65M216 273h200M216 263h165M216 268h65M231 263v15M256 263v15M311 273v20M393.4 260.5l9-2.5v10l-9-2.5zM4 281.8h123M4 287.4h123M83.5 287.4v5.6"/>
<path d="M84.9 280.6h1.3M104.7 287.4v5.6M267.4 287.2h1.2M267.4 286h1.2M268 285.5v1.1"/>
<circle cx="168.7" cy="53.2" r=".85"/>
<circle cx="168.7" cy="53.2" r=".82"/>
<circle cx="183.7" cy="45.5" r=".72"/>
<circle cx="183.7" cy="45.5" r=".86"/>
<circle cx="188.7" cy="45.5" r=".71"/>
<circle cx="188.7" cy="45.5" r=".85"/>
<circle cx="192.6" cy="45.5" r=".98"/>
<circle cx="192.6" cy="45.5" r=".95"/>
<circle cx="197.3" cy="45.5" r=".85"/>
<circle cx="197.3" cy="45.5" r=".43"/>
<circle cx="202" cy="45.5" r=".98"/>
<circle cx="202" cy="45.5" r=".96"/>
<circle cx="205.8" cy="45.5" r=".71"/>
<circle cx="205.9" cy="45.5" r=".85"/>
<circle cx="210.8" cy="45.5" r=".86"/>
<circle cx="210.9" cy="45.5" r=".71"/>
<circle cx="231.6" cy="44.9" r=".92"/>
<circle cx="260.1" cy="44.9" r=".93"/>
<circle cx="268.7" cy="53.2" r=".85"/>
<circle cx="268.7" cy="53.2" r=".81"/>
<circle cx="168.7" cy="67.5" r=".86"/>
<circle cx="168.7" cy="67.5" r=".82"/>
<circle cx="183.7" cy="75.2" r=".72"/>
<circle cx="183.7" cy="75.2" r=".87"/>
<circle cx="188.7" cy="75.2" r=".71"/>
<circle cx="188.7" cy="75.2" r=".86"/>
<circle cx="192.6" cy="75.2" r=".96"/>
<circle cx="192.6" cy="75.2" r=".98"/>
<circle cx="197.3" cy="75.2" r=".85"/>
<circle cx="197.3" cy="75.2" r=".43"/>
<circle cx="202" cy="75.2" r=".98"/>
<circle cx="202" cy="75.2" r=".97"/>
<circle cx="205.8" cy="75.2" r=".71"/>
<circle cx="205.9" cy="75.2" r=".86"/>
<circle cx="210.8" cy="75.2" r=".87"/>
<circle cx="210.9" cy="75.2" r=".71"/>
<circle cx="231.6" cy="75.7" r=".92"/>
<circle cx="244" cy="77.8" r=".77"/>
<circle cx="244" cy="77.8" r=".74"/>
<circle cx="260.1" cy="75.8" r=".93"/>
<circle cx="268.7" cy="67.5" r=".86"/>
<circle cx="268.7" cy="67.5" r=".82"/>
<circle cx="207.6" cy="88" r=".98"/>
<circle cx="168.6" cy="111.9" r=".86"/>
<circle cx="168.6" cy="111.9" r=".81"/>
<circle cx="189.8" cy="108.9" r=".74"/>
<circle cx="189.8" cy="108.9" r=".86"/>
<circle cx="189.9" cy="108.9" r=".77"/>
<circle cx="194.3" cy="105.5" r=".85"/>
<circle cx="194.3" cy="105.5" r=".3"/>
<circle cx="194.3" cy="105.5" r=".78"/>
<circle cx="196.1" cy="106.1" r=".74"/>
<circle cx="198.4" cy="106.2" r=".77"/>
<circle cx="198.4" cy="106.1" r=".74"/>
<circle cx="204.7" cy="108.9" r=".85"/>
<circle cx="204.7" cy="108.9" r=".74"/>
<circle cx="244.1" cy="108.9" r=".74"/>
<circle cx="244.1" cy="108.9" r=".77"/>
<circle cx="244.1" cy="108.9" r=".86"/>
<circle cx="250.4" cy="108.9" r=".86"/>
<circle cx="250.4" cy="108.9" r=".74"/>
<circle cx="268.8" cy="111.9" r=".82"/>
<circle cx="268.9" cy="111.9" r=".85"/>
<circle cx="347.5" cy="115.4" r="1.22"/>
<circle cx="347.5" cy="115.4" r="1.56"/>
<circle cx="347.5" cy="115.4" r="1.43"/>
<circle cx="347.5" cy="115.4" r="1.19"/>
<circle cx="376.6" cy="115.4" r="1.43"/>
<circle cx="376.6" cy="115.4" r="1.57"/>
<circle cx="376.6" cy="115.4" r="1.19"/>
<circle cx="347.5" cy="122.2" r="1.22"/>
<circle cx="347.5" cy="122.2" r="1.18"/>
<circle cx="347.5" cy="122.2" r="1.56"/>
<circle cx="347.5" cy="122.2" r="1.43"/>
<circle cx="354.3" cy="132.7" r=".85"/>
<circle cx="354.3" cy="132.7" r=".79"/>
<circle cx="355" cy="130.4" r=".97"/>
<circle cx="355" cy="130.4" r="1.02"/>
<circle cx="357.4" cy="130" r=".78"/>
<circle cx="362.1" cy="122.2" r="1.56"/>
<circle cx="362.1" cy="122.2" r="1.18"/>
<circle cx="362.1" cy="122.2" r="1.43"/>
<circle cx="362.1" cy="137.5" r="7.6"/>
<circle cx="366.8" cy="129.8" r=".84"/>
<circle cx="366.8" cy="129.8" r=".78"/>
<circle cx="369.1" cy="130.4" r=".97"/>
<circle cx="369.1" cy="130.4" r="1.02"/>
<circle cx="369.6" cy="132.8" r=".78"/>
<circle cx="376.6" cy="122.2" r="1.19"/>
<circle cx="376.6" cy="122.2" r="1.43"/>
<circle cx="376.6" cy="122.2" r="1.57"/>
<circle cx="376.6" cy="122.2" r="1.21"/>
<circle cx="354.5" cy="142.2" r=".78"/>
<circle cx="355" cy="144.6" r=".97"/>
<circle cx="355" cy="144.6" r="1.02"/>
<circle cx="366.7" cy="145.1" r=".86"/>
<circle cx="366.7" cy="145.1" r=".78"/>
<circle cx="369.1" cy="144.6" r=".97"/>
<circle cx="369.1" cy="144.6" r="1.02"/>
<circle cx="369.8" cy="142.3" r=".79"/>
<circle cx="369.8" cy="142.3" r=".85"/>
<circle cx="174.4" cy="175.5" r=".92"/>
<circle cx="174.4" cy="175.5" r=".98"/>
<circle cx="196.3" cy="173.4" r=".35"/>
<circle cx="198.3" cy="173.4" r=".34"/>
<circle cx="203" cy="175.5" r=".92"/>
<circle cx="203" cy="175.5" r=".98"/>
<circle cx="231.6" cy="175.5" r=".96"/>
<circle cx="244" cy="173.4" r=".34"/>
<circle cx="260.1" cy="175.5" r=".96"/>
<circle cx="171.4" cy="195.2" r=".47"/>
<circle cx="171.4" cy="186.6" r=".47"/>
<circle cx="174.4" cy="190.9" r=".85"/>
<circle cx="184.8" cy="193.9" r=".98"/>
<circle cx="203" cy="190.9" r=".85"/>
<circle cx="259.8" cy="190.9" r="3"/>
<circle cx="266" cy="195.2" r=".48"/>
<circle cx="266" cy="186.6" r=".48"/>
<circle cx="174.4" cy="206.3" r=".93"/>
<circle cx="174.4" cy="206.3" r=".98"/>
<circle cx="177.7" cy="215" r=".99"/>
<circle cx="203" cy="206.3" r=".93"/>
<circle cx="203" cy="206.3" r=".98"/>
<circle cx="231.5" cy="206.3" r=".97"/>
<circle cx="260.1" cy="206.3" r=".97"/>
<circle cx="265.1" cy="215" r=".98"/>
</g>
<path d="M412.4 262.3a2.5 2.5 0 0 0-4.1-1.1 2.5 2.5 0 0 0 1 4.2 2.5 2.5 0 0 0 3.2-2.9l-.1-.2" fill="none" stroke="#000" stroke-width=".3" stroke-dasharray="30.5 1.3 1.3 1.3" stroke-dashoffset="24.5" stroke-linecap="butt"/>
<path d="M414.8 261.5a5 5 0 0 0-8.3-2 5 5 0 0 0 2.2 8.3 5 5 0 0 0 6.2-6l-.1-.3" fill="none" stroke="#000" stroke-width=".3" stroke-dasharray="30.5 1.3 1.3 1.3" stroke-dashoffset="16.7" stroke-linecap="butt"/>
<path d="M362.1 111.8v14.3" fill="none" stroke="#000" stroke-width=".3" stroke-dasharray="30.5 1.3 1.3 1.3" stroke-dashoffset="25.2"/>
<path d="M258.7 190.9h-.1M260.2 189.4v-.1M260.2 192.3v.1M261.6 190.9h.1" fill="none" stroke="#000" stroke-width=".3" stroke-dasharray="30.5 1.3 1.3 1.3"/>
<path d="M410 255.7v14.9" fill="none" stroke="#000" stroke-width=".3" stroke-dasharray="30.5 1.3 1.3 1.3" stroke-dashoffset="25"/>
<path d="M403.4 263l12.6-.1" fill="none" stroke="#000" stroke-width=".3" stroke-dasharray="30.5 1.3 1.3 1.3" stroke-dashoffset="26.1"/>
<path d="M216 248v5" fill="none" stroke="#000" stroke-width=".3" stroke-dasharray="30.5 1.3 1.3 1.3" stroke-dashoffset="29.9"/>
<path d="M168.3 45.5v29.7M197.3 45.5v29.7M240.2 45.5v29.7M269.2 45.5v29.7" fill="none" stroke="#f00" stroke-width=".3" stroke-dasharray="30.5 1.3 1.3 1.3" stroke-dashoffset="17.5"/>
<g fill="#000">
<path d="M344.5 122.3l.6 .4h-.6z"/>
<path d="M149.9 29.9l.6-.1v.3zM196.7 29.8l.6 .1-.6 .2zM149.9 34.3l.6-.2v.3zM167.7 34.1l.6 .2-.6 .1z"/>
<path d="M171.3 34.3l.6-.2v.3zM222.7 34.1l.6 .2-.6 .1zM203 168.4l.6-.2v.3zM231 168.2l.6 .2-.6 .1z"/>
<path d="M183.7 37.3l.6-.2v.4zM210.3 37.1l.6 .2-.6 .2z"/>
<path d="M272.7 37.1l.6 .2-.6 .2zM269.1 37.3l.6-.2v.4zM239.5 29.8l.6 .1-.6 .2zM197.3 29.9l.6-.1v.3z"/>
<path d="M218.1 45.5l.1 .6h-.3zM217.9 74.6h.3l-.1 .6zM383.1 102.9l.1 .6h-.3zM382.9 124h.3l-.1 .6zM279.4 173.7l.2 .6h-.3zM279.3 207.4h.3l-.2 .6zM275.7 175.5l.2 .6h-.3zM275.6 205.7h.3l-.2 .6z"/>
<path d="M149.9 99.9l.6-.1v.3zM272.7 99.8l.6 .1-.6 .2zM188.7 40.6l.6-.2v.3zM205.2 40.4l.6 .2-.6 .1zM210.9 76.1l-.2 .6h.3zM197.3 76.1l-.2 .6h.3zM362.1 127.8l.6-.2v.3zM378.6 127.6l.6 .2-.6 .1zM174.4 168.4l.6-.2v.3zM202.4 168.2l.6 .2-.6 .1zM174.4 191.8l-.1 .6h.3zM174.4 207.3l-.1 .6h.3zM260.1 207.3l-.1 .6h.3zM149.9 168.4l.6-.2v.3zM173.8 168.2l.6 .2-.6 .1z"/>
<path d="M378.9 98.8l.6 .2-.6 .1zM344.6 99l.6-.2v.3z"/>
<path d="M361.5 127.6l.6 .2-.6 .1zM345.1 127.8l.6-.2v.3zM272.7 168.2l.6 .2-.6 .1zM260.1 168.4l.6-.2v.3z"/>
<path d="M259.5 168.2l.6 .2-.6 .1zM231.6 168.4l.6-.2v.3z"/>
<path d="M348.4 193.8l.2 .6h-.3zM348.3 196.6h.3l-.2 .6z"/>
<path d="M353.7 191.4l.6-.1v.3zM351.9 191.3l.6 .1-.6 .2z"/>
</g>
<g font-size="6.3">
<text x="282.1" y="250.3">名称</text>
<text x="347.1" y="250.3">图号</text>
<text x="282.1" y="260.3">材质</text>
<text x="347.1" y="260.3">质量</text>
<text x="383.3" y="262.1">视</text>
<text x="383.3" y="269.9">图</text>
<text x="282.1" y="270.3">版次</text>
<text x="347.1" y="270.3">比例</text>
</g>
<g font-size="4.2">
<text x="4.8" y="237.6">注意：1.行走平行度（正面+侧面），450行程内，≤±0.03mm，1000行程内，≤±0.05mm。</text>
<text x="12.2" y="243.3">2.本体形变，450行程内，≤±0.03mm，1000行程内，≤±0.05mm。</text>
<text x="18.6" y="251.3">型号/规格</text>
<text x="69.5" y="251.3">GTH12-150-BM-M40-C4</text>
<text x="300.8" y="249.5">GTH12-150-BM-M40-C4</text>
<text x="14.4" y="258.3">螺杆型号/规格</text>
<text x="19.7" y="263.9">有效行程</text>
<text x="63.7" y="258.3">1605</text>
<text x="86.5" y="263.9">150</text>
<text x="89.9" y="258.3">1610</text>
<text x="111.7" y="258.3">1620</text>
<text x="19.7" y="269.5">精度等级</text>
<text x="87.6" y="269.5">C7</text>
<text x="259" y="267">2022/9/29</text>
<text x="19.7" y="275.2">马达容量</text>
<text x="74.9" y="275.2">400W（无刹车）</text>
<text x="15.5" y="280.8">重复定位精度</text>
<text x="86.7" y="280.8">0.02</text>
<text x="9.1" y="286.4">感应开关方式及数量</text>
<text x="72.7" y="286.4">外挂型三只（C4）</text>
<text x="15.5" y="292">建议最快速度</text>
<text x="60.5" y="292">250MM/S</text>
<text x="86.7" y="292">500MM/S</text>
<text x="107.4" y="292">1000MM/S</text>
</g>
<g font-size="4.1">
<text x="263.9" y="192.4">I</text>
<text x="371.1" y="193.3">I</text>
<text x="365" y="198.5">2 : 3.5</text>
</g>
<g font-size="3.5">
<text x="113.9" y="35.5">64.50 滑台极限位置 1</text>
<text x="154.4" y="31.2">166 滑台原始位置</text>
<text x="199.5" y="35.5">182</text>
<text x="208.6" y="31.2">150 有效行程</text>
<text x="200.4" y="41.8">60</text>
<text x="200.4" y="38.6">95</text>
<text x="276" y="38.6">14.50 滑台极限位置 1</text>
<text x="219.4" y="62.7" transform="rotate(-90 219.4 62.7)">104</text>
<text x="212.5" y="83.3">8 x M6 贯穿</text>
<text x="198.9" y="89.2">2 x</text>
<text x="209.3" y="89.2">6 H7</text>
<text x="222.5" y="89.2">8</text>
<text x="200.9" y="101.2">432</text>
<text x="359.5" y="100.2">122</text>
<text x="384.4" y="115.2" transform="rotate(-90 384.4 115.2)">76</text>
<text x="329.8" y="120.9">基准面</text>
<text x="333.7" y="129">59.50</text>
<text x="381.3" y="129">60</text>
<text x="160.7" y="169.6">86</text>
<text x="186.4" y="169.6">100</text>
<text x="214.8" y="169.6">100</text>
<text x="245" y="169.6">100</text>
<text x="262.7" y="169.6">46</text>
<text x="176" y="195.2">2 x</text>
<text x="186.4" y="195.2">6 H7</text>
<text x="199.6" y="195.2">6</text>
<text x="277" y="192.4" transform="rotate(-90 277 192.4)">108</text>
<text x="280.7" y="192.4" transform="rotate(-90 280.7 192.4)">120</text>
<text x="357.2" y="192.7">2</text>
<text x="346.2" y="209.4" transform="rotate(-90 346.2 209.4)">+0.012</text>
<text x="349.7" y="207.7" transform="rotate(-90 349.7 207.7)">0</text>
<text x="353.2" y="205.2" transform="rotate(-90 353.2 205.2)">6</text>
<text x="176" y="212.7">4 x M8</text>
<text x="192.6" y="212.7">16</text>
<text x="261.7" y="212.7">4 x M8</text>
<text x="278.4" y="212.7">16</text>
<text x="349.7" y="213" transform="rotate(-90 349.7 213)">6</text>
<text x="179.4" y="216.2">6.5 贯穿</text>
<text x="266.8" y="216.2">6.5 贯穿</text>
<text x="221.4" y="246.8">1</text>
<text x="221.4" y="251.8">2</text>
<text x="218.8" y="256.8">序号</text>
<text x="232.2" y="256.8">修 订 版 次</text>
<text x="257.5" y="256.8">设计变更编号</text>
<text x="228.2" y="261.8">设</text>
<text x="240.1" y="261.8">计</text>
<text x="252" y="261.8">变</text>
<text x="263.9" y="261.8">更</text>
<text x="219.1" y="266.7">设 计</text>
<text x="366.6" y="269.3">1:3.5</text>
<text x="219.1" y="271.7">校 核</text>
<text x="219.1" y="276.7">批 准</text>
<text x="222.9" y="282.7">技术要求：</text>
<text x="231.8" y="287.3">1、未标注公差全部 0.1</text>
<text x="231.7" y="291.8">2、未标注倒角全部C0.3</text>
</g>
</svg>
